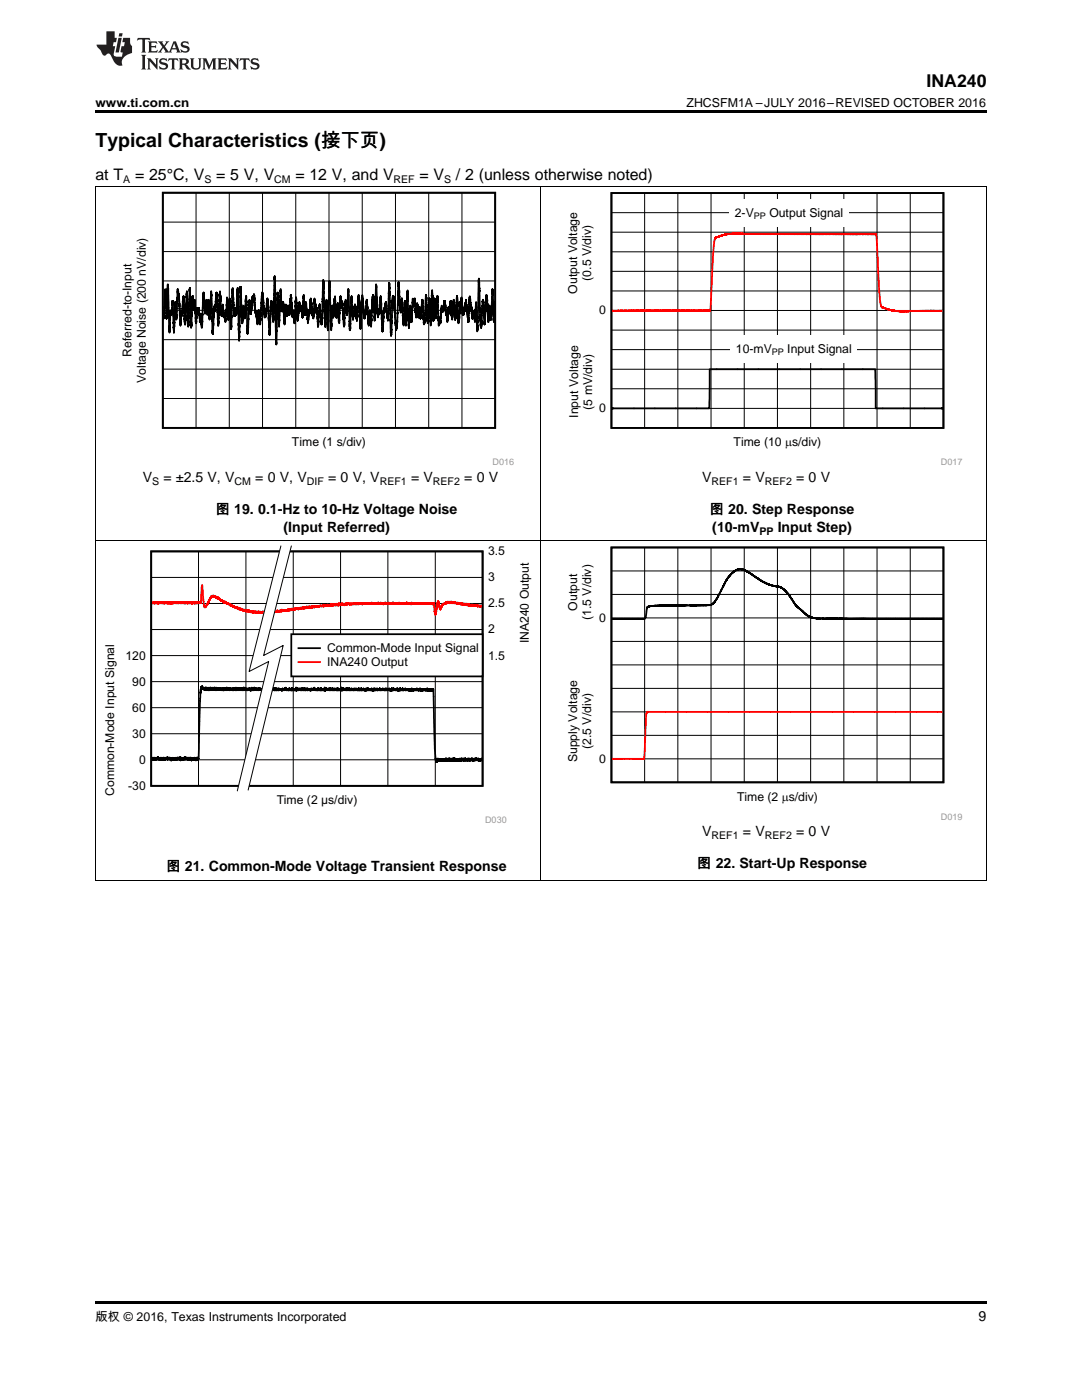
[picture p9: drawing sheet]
<svg xmlns="http://www.w3.org/2000/svg" width="216mm" height="279mm" viewBox="0 0 216 279" stroke-linecap="round" stroke-linejoin="round" font-family="sans-serif">
<path d="M19 259.7h177.8v.5h-177.8z" fill="#000"/>
<g fill="none" stroke="#000" stroke-width=".2">
<path d="M19.1 108v67.7M30.2 115.2h66.1M39.6 110v46.9M49.1 110v46.9M58.5 110v46.9M68 110v46.9M77.4 110v46.9M86.9 110v46.9M107.9 108v67.7M196.8 108v67.7M30.2 136h66.1M30.2 130.8h66.1"/>
<path d="M30.2 125.6h66.1M30.2 120.4h66.1M30.2 151.6h66.1M30.2 146.4h66.1M30.2 141.2h66.1M19 175.6h177.8"/>
</g>
<g fill="none" stroke="#000" stroke-width=".35">
<path d="M30.2 110h66.1v46.8h-66.1zM30.3 151.5v-.1v.1M30.3 151.4v.2M30.3 151.5l.1 .1v-.1M30.4 151.5v-.1v.1M30.4 151.5v-.3l.1 .4M30.5 151.5v.1zM30.5 151.6h.1M30.5 151.6v-.2v.2l.1-.2 .1 .2v-.4v.4l.1-.4 .1 .4v-.2v.1l.1-.1v.2l.1-.2v.2v-.4l.1 .4v-.2l.1 .1v-.3l.2 .4v-.5l.1 .5v-.4l.1 .3v-.1v.1l.1-.1 .1 .2 .1-.4 .1 .4v-.2l.1 .2v-.2v.2l.1-.4v.4v-.2l.1 .2v-.2v.2v-.2l.2 .2v-.4v.4l.1-.4 .1 .4v-.2v.1l.1-.1v.2l.1-.2v.2v-.4v.4l.2-.4v.3l.1-.3 .1 .4v-.5l.1 .5v-.4v.3l.1-.1v.1v-.1l.1 .1v-.3l.1 .4 .1-.4 .1 .4v-.2l.1 .2 .1-.2v.4v-.4v.2v-.2v.1l.1-.1v.2l.2-.2v.2v-.4v.4l.1-.2 .1 .2v-.2l.1 .2v-.2l.1 .2v-.2v.2l.2-.4v.4v-.2l.1 .2v-.4l.1 .4 .1-.4v.3v-.3l.1 .3 .1-.3 .1 .3v-.3l.1 .4v-.4v.4l.2-.5v.7l.2-.6v.3v-.3v.3l.1-.1v.2v-.2l.1 .2v-.2v.2v-.2l.1 .2v-.2v.2l.1-.2 .1 .2 .1-.4v.4l.1-.5v.4l.1-.4v.5l.1-.4v.3l.2-.3v.4v-.4l.1 .4 .2-.4v.3v-.1l.1 .1v-.3v.4v-.2v.2l.1-.2v.2v-.2l.1 .1v-.3v.3l.1-.3v.3v-.3l.1 .4v-.4l.1 .6 .1-.4v.2v-.2v.2l.1-.2v.2v-.2v.2l.1-.2 .1 .2 .2-.4v.4v-.4l.1 .4v-.4v.4v-.2l.1 .2 .1-.2v.4l.1-.6 .1 .4 .1-.4 .1 .4v-.4l.1 .3 .4-13 .1-1.4 .1 .2 .1-.4 .1 .6 .1-.3v.3v-.3v.3v-.2l.2 .2v-.2l.1 .3v-.3l.1 .3v-.4v.4l.1-.4 .1 .6 .1-.6 .1 .4v-.1l.1 .1 .1-.3v.5v-.5l.2 .3v-.4v.6l.1-.5v.5l.1-.5 .1 .3v-.4v.4l.1-.3v.3v-.3l.1 .3 .1-.3v.3v-.4l.1 .4 .1-.3v.3v-.3v.3l.1-.3v.3v-.1l.2 .1v-.4v.4l.1-.4 .2 .6v-.6l.1 .4v-.3v.3v-.3l.1 .3 .1-.3v.3v-.3l.1 .3 .1-.3v.3v-.3l.1 .3v-.3v.3l.2-.3v.3l.1-.3v.3v-.1v.1l.1-.1 .1 .3 .1-.5v.3v-.3l.2 .3v-.3v.5l.1-.5v.5l.1-.5v.3v-.3v.3l.2-.3v.5v-.5v.3v-.3l.1 .3v-.3v.3l.1-.3v.3l.1-.3v.3v-.4l.1 .6v-.5v.3v-.3l.1 .3v-.3l.1 .3v-.3v.3l.1-.3v.3l.1-.3 .1 .3v-.3v.5l.1-.5v.3v-.3l.1 .3v-.1l.1 .1v-.3l.1 .3v-.1v.1l.1-.1 .1 .1v-.3v.5l.2-.5v.5l.1-.5v.3l.1-.3v.3l.1-.3 .1 .5 .1-.6 .1 .6v-.5v.5v-.5v.3l.1-.3 .2 .5 .1-.5v.3v-.3v.3l.1-.3 .1 .3 .1-.3v.5l.1-.5 .1 .3 .1-.3 .1 .5 .1-.5 .1 .5 .1-.6 .1 .6 .1-.6v.4l.1-.3 .1 .3v-.3v.5v-.3l.1 .1 .1-.1v.1v-.3l.1 .5v-.3v.3v-.3l.1 .3v-.3l.1 .1v-.3l.1 .3v-.1v.1l.1-.1 .1 .3 .1-.5v.5v-.3v.3l.1-.3v.3v-.3v.4l.1-.4v.3l.1-.3v.1v-.4l.2 .6 .1-.5v.3l.1-.3 .1 .5v-.6l.1 .4 .1-.3 .1 .3v-.3v.3v-.1l.1 .1v-.1l.1 .1v-.1l.1 .3v-.5v.3v-.3v.3v-.1v.1l.2-.1v.3v-.5l.1 .5 .1-.5v.3l.1-.3 .1 .3v-.3v.3v-.1v.1v-.1l.1 .1v-.1v.1l.1-.1v.3l.1-.3 .1 .3v-.3v.1l.1-.1 .1 .3v-.3v.3v-.3v.3l.1-.5 .2 .5 .1-.5 .1 .5v-.3v.3v-.3l.1 .3v-.3l.1 .3 .1-.3v.3l.2-.5 .1 .5v-.5l.1 .3v-.3l.1 .3v-.3l.1 .3v-.3v.5l.1-.5 .1 .5v-.5v.5v-.5l.2 .5v-.3l.1 .3 .1-.5 .1 .5 .1-.5v.5l.2-.3v.3v-.5l.2 .5v-.5v.5v-.3l.1 .3 .1-.3v.3l.2-.5 .1 .5v-.5l.1 .5 .1-.3v.1v-.1v.1v-.1v.1v-.1l.1 .1v-.1v.1v-.1v.1v-.1v.1v-.1l.1 .1v-.1v.1v-.1v.1v-.1l.1 .1v-.1l.1 .1v-.1v.4v-.4l.2 .3v-.3v.3v-.5v.5l.1-.3v.3v-.3v.3l.1-.3v.1l.1-.1v.3l.1-.5v.3v-.3l.2 .3v-.4l.1 .6v-.3l.1 .3v-.3l.1 .3v-.3l.1 .3v-.3l.1 .3v-.3v.3l.1-.3 .1 .3v-.5l.1 .5 .1-.3 .1 .3 .1-.3v.3v-.5v.5l.1-.3 .1 .3v-.5v.5v-.5l.1 .5v-.3v.3v-.3l.1 .3v-.3v.3l.1-.3 .1 .3v-.3v.3l.2-.3v.3v-.3l.1 .3 .1-.6 .1 .7v-.6v.3l.1-.3v.3v-.3l.1 .3v-.3l.1 .5v-.3l.1 .3v-.3l.1 .1v-.1l.1 .1v-.3l.1 .5v-.3l.1 .3 .1-.3v.3v-.5l.1 .5 .1-.5v.5l.1-.5 .1 .5v-.3l.1 .3 .1-.5v.5l.1-.5 .1 .5v-.3v.3v-.3l.1 .3v-.3v.3l.1-.3 .1 .1v-.3l.1 .5 .1-.5 .1 .5v-.3v.1v-.1v.1v-.1v.1v-.1l.1 .1v-.1v.1v-.1v.1v-.1v.1v-.1l.1 .1v-.1v.1v-.1v.1v-.1v.1l.1-.1 .1 .1v-.1v.1v-.1v.4l.1-.4v.3l.1-.3v.3v-.5v.5l.1-.3v.3v-.3v.3l.1-.3v.1l.1-.1 .1 .3v-.5v.3l.1-.3 .1 .3v-.4l.1 .6v-.3l.1 .3v-.3l.1 .3v-.3l.1 .3 .1-.3v.3v-.3l.1 .3 .1-.3v.3v-.5l.1 .5 .1-.3 .1 .3 .1-.3v.3v-.5l.1 .5 .1-.5v.5l.1-.5v.5v-.3v.3v-.3l.1 .3v-.3v.3l.1-.3 .1 .3 .1-.3v.3l.1-.3v.3v-.3l.1 .3 .1-.6 .1 .7 .1-.6v.3v-.3v.3l.1-.3v.3v-.3l.1 .5v-.3l.1 .3v-.3l.1 .1v-.1l.1 .1v-.3l.1 .5 .1-.3 .1 .3v-.5l.1 .5v-.5v.5l.1-.3v.1l.1-.1 .1 .3 .1-.5 .1 .5v-.5v.5v-.3v.3v-.3l.1 .3v-.3v.3l.1-.3 .1 .3v-.3v.3l.1-.5 .2 .5v-.3l.1 .3 .1-.3v.3v-.5v.5l.2-.5v.5v-.5v.5l.1-.3v.3v-.3v.3l.1-.3v.3v-.3l.1 .3 .1-.3 .1 .3v-.3l.1 .3v-.3v.3l.1-.6 .1 .7 .1-.6v.3v-.3v.3l.1-.3 .1 .3v-.3v.5l.1-.3 .1 .3v-.3v.1v-.1l.2 .1v-.3l.1 .5v-.3l.1 .3 .1-.5v.5l.1-.5v.5v-.3v.1l.2-.1v.3l.1-.5 .1 .5v-.5l.1 .5v-.3v.3v-.3v.3v-.3l.1 .3v-.3l.1 .3 .1-.3v.3l.1-.5 .1 .5v-.3l.1 .3 .1-.3 .1 .3v-.3v.3l.1-.5v.5v-.3l.1 .3v-.3l.1 .3v-.3v.3l.1-.5v.3l.2-.1v.3v-.3l.1 .3v-.3l.1 .3 .1-.3v.3v-.3v.3v-.5l.1 .5v-.3v.3v-.3l.1 .3 .1-.3v.3v-.5v.5v-.3v.3v-.3l.1 .3v-.3l.2 .3v-.5v.5l.1-.3v.3v-.3l.1 .3v-.3l.1 .3v-.3v.3l.1-.5 .1 .5 .1-.3 .1 .4v-.4l.1 .3v-.3v.3l.1-.3v.4l.1-.6 .1 .5 .1-.5v.5l.1-.5v.5v-.5l.1 .5v-.3v.3v-.3l.1 .1 .1-.1v.3l.1-.3v.3v-.3l.1 .3 .1-.3v.3l.1-.3v.3l.1-.5v.5l.1-.3v.4l.1-.4v.3l.1-.3v.4l.1-.6 .1 .5 .1-.5v.5l.1-.3v.3v-.3v.3l.1-.3v.3v-.3v.1l.1-.1 .1 .3v-.3v.3v-.5l.1 .5v-.3v.3v-.3l.1 .3v-.3v.3v-.3l.1 .3 .1-.3v.1v-.1l.1 .1v-.1v.3l.1-.5v.5v-.3v.3l.1-.3v.3v-.3l.1 .3v-.3l.1 .3v-.3v.3l.1-.3v.3l.1-.3v.3l.1-.5 .1 .5 .1-.3v.3l.1-.3 .1 .3 .1-.3v.3v-.5v.5v-.3v.3v-.3l.1 .3v-.3l.2 .3v-.5l.1 .5v-.3v.3v-.3l.1 .3v-.3l.1 .3v-.3l.1 .3v-.5l.1 .5 .1-.3 .1 .4v-.4l.1 .3v-.3v.3l.1-.3v.4l.1-.6v.5l.2-.5v.5l.1-.5v.5l.1-.5v.5v-.3v.3v-.3l.1 .1 .1-.1v.3l.1-.3v.3l.1-.3v.3l.1-.3v.3l.1-.3v.3v-.5l.1 .5 .1-.3v.4l.1-.4v.3l.1-.3v.4l.1-.6 .1 .5 .1-.5v.5l.1-.3v.3v-.3v.3l.1-.3v.3v-.3v.1l.2-.1v.3v-.5l.1 .5v-.3v.3v-.3l.1 .3v-.3v.3v-.3l.1 .3 .1-.3v.1l.1-.1v.3l.1-.5v.5v-.3l.1 .3v-.3v.3v-.3l.1 .3v-.3l.1 .3v-.3l.1 .3v-.3v.3v-.3v.1l.2-.1v.3l.1-.3v.4v-.3l.1 .2 .1-.2 .1 .3v-.4l.1 .4 .2-.6v.6v-.4v.3v-.3v.3l.1-.3 .1 .3v-.3l.1 .4v-.4v.3l.1-.3v.3v-.3l.1 .3 .1-.3v.3v-.3l.1 .3 .1-.3v.3l.1-.3v.3l.1-.5v.5v-.3v.3v-.3v.3l.1-.3v.3l.1-.3 .1 .3v-.3v.3l.1-.3v.4v-.4v.3v-.3l.1 .3 .1-.3v.3v-.5l.2 .6 .1-.4 .1 .4v-.4l.1 .4v-.4v.4v-.4l.1 .3v-.3l.1 .3v-.3v.3l.1-.3 .1 .3v-.3v.3l.1-.3 .1 .3v-.3l.1 .3v-.3v.4v-.4v.3l.1-.3v.3l.1-.3v.3v-.5l.2 .6 .2-.4v.4v-.4l.1 .4 .1-.4v.4v-.4v.4l.2-.4v.3l.1-.3v.4l.1-.4v.3l.1-.3 .1 .3 .1-.3 .3 11.9 .2 2.6 .1-.2v.2v-.2l.1 .2 .2-.4v.3v-.5v.5l.1-.4v.3v-.3v.3v-.3l.1 .3v-.3l.2 .3v-.3l.1 .4v-.4l.1 .4 .1-.4v.3v-.3v.3l.1-.3v.3l.1-.2 .1 .2v-.3v.3v-.3l.2 .4v-.4l.1 .4v-.3l.1 .3v-.4l.1 .3v-.3l.1 .3v-.4l.1 .4 .1-.3 .1 .4v-.4l.1 .3v-.4l.1 .4 .1-.4 .1 .4v-.4l.1 .4v-.3l.2 .3v-.4v.4l.1-.3v.3l.1-.3v.3l.1-.4v.4l.1-.4v.4l.1-.4v.4v-.4l.2 .4v-.4l.1 .4v-.4v.5l.1-.4v.3l.1-.3 .1 .3v-.3v.3l.1-.3v.3v-.3l.1 .3v-.3l.1 .4 .1-.4v.3l.1-.3v.3l.1-.2v.2l.1-.4v.5l.2-.5 .1 .4v-.4v.4l.1-.4 .1 .4 .1-.3 .1 .3v-.4l.1 .4v-.4l.1 .4v-.4l.1 .4v-.4l.1 .4 .1-.3v.3v-.3l.1 .3v-.3l.1 .3v-.3l.1 .3v-.3v.3v-.4l.1 .4 .1-.4v.4v-.3l.2 .3v-.4l.1 .4v-.3v.3v-.3l.1 .3 .1-.3v.3l.1-.4 .1 .4v-.3l.1 .3v-.4v.4l.1-.3v.3v-.3v.3l.1-.3 .1 .3v-.3v.3l.2-.4v.4v-.4l.1 .4 .1-.4v.2l.1-.2v.2v-.1v.1v-.1l.2 .1v-.1v.3v-.4l.2 .4v-.3v.3l.1-.3v.3v-.3v.3l.1-.3v.3l.1-.3 .1 .4v-.4v.3v-.3v.3l.1-.2M96 151.6v.2v-.2M96 151.5v.1M96 151.5h.1"/>
<path d="M96 151.5v.1v-.1M96 151.5v.1l.1-.2 .1 .2v-.1M96.1 151.5v.1z"/>
</g>
<path d="M30.3 120.2v.2l.1-.1M30.4 120.2v.2M30.4 120.2h.1M30.4 120.3v.1M30.4 120.4l.1-.2v.2l.1-.2v.2v-.2v.2l.1-.2 .1 .2v-.2l.1 .3 .1-.4v.3l.1-.3 .1 .3v-.2l.1 .2v-.3l.1 .3v-.3v.3v-.3l.2 .4v-.3l.1 .3v-.4l.1 .3v-.2l.1 .2v-.2v.2v-.2v.2l.1-.2 .1 .2v-.2l.1 .2v-.2l.1 .2 .1-.2v.2v-.2v.2l.1-.2 .1 .2v-.2v.2v-.2l.1 .2v-.2l.1 .3 .1-.4v.3l.1-.3v.3l.1-.2 .1 .2v-.3l.1 .3v-.3v.3v-.3l.2 .4v-.3v.3l.1-.3v.2v-.3l.1 .3 .1-.3 .1 .4v-.3v.2l.1-.2v.2v-.2l.1 .2 .1-.2v.3l.1-.3v.3l.2-.4v.4v-.4v.2l.1-.2 .1 .3 .1-.3 .1 .3 .1-.2v.2v-.2v.2v-.2l.2 .2v-.3v.3v-.2l.2 .2 .1-.3v.3v-.2l.1 .2v-.3v.3l.1-.3v.3l.1-.3v.2l.1-.2 .1 .2v-.2v.3v-.3l.1 .3v-.3v.3v-.2l.1 .2 .2-.3v.3v-.2l.2 .2v-.3v.3l.1-.2v.2v-.2l.2 .2v-.2v.3l.1-.3v.2l.1-.2 .1 .2 .1-.2v.2v-.3l.1 .4 .1-.4v.3v-.2l.2 .2v-.3l.1 .3v-.3l.1 .3v-.3v.3v-.2l.1 .2 .2-.2v.2v-.2l.1 .3v-.4l.1 .4 .1-.4 .1 .3 .1-.2 .1 .2v-.2l.1 .3v-.4l.1 .3 .1-.3v.3l.1-.3v.3v-.2l.1 .2v-.3v.3v-.2l.1 .2h.1l.1-.3v.2v-.2l.1 .2 .1-.2 .1 .3 .1-.3 .1 .2v-.2l.2-3.4 .4 3.9 .1 .6 .1-.3 .1 .3v-.3l.1 .2 .3-.6v.2l.3-1 .2-.2v.1l.1-.4v.2l.1-.3v.1l.1-.3 .1 .2v-.2v.2v-.2v.2l.1-.2h.1v.2v-.3l.2 .3v-.2l.1 .2v-.2v.2l.1-.1v.1h.2l.1 .1v-.1v.3v-.3l.3 .4 .1-.3 .3 .5v-.2l.3 .5v-.3v.3v-.2l.1 .2 .1-.2 .2 .3v-.1v.2l.1-.1v.2l.1-.2 .1 .2v-.2l.1 .3 .1-.3 .1 .4 .1-.2 .1 .2v-.2l.2 .3v-.2v.2l.1-.1 .3 .4v-.3v.3l.1-.2 .1 .3v-.2l.2 .1v.2l.1-.2 .1 .2h.1v-.1v.1v-.1l.1 .2v-.1l.3 .2v-.2v.3l.1-.2v.2v-.2v.2v-.2l.1 .2v-.2l.2 .2v-.2l.1 .4 .1-.2v.2l.1-.2v.2v-.1v.1l.1-.2 .1 .2 .1-.1v.2l.1-.2v.2l.1-.1v.1v-.1l.1 .1v-.1v.3l.1-.3 .1 .3v-.2v.2l.1-.2 .1 .2v-.2v.2v-.3l.1 .4v-.3l.1 .3v-.3l.2 .4v-.3v.2v-.2l.1 .2v-.2l.1 .3 .1-.2v.2v-.4v.3l.2-.2v.3l.1-.3v.3l.1-.2v.2l.1-.1v.2l.1-.2 .2 .2 .1-.2v.2v-.2l.1 .3v-.2v.1v-.1l.1 .1v-.1v.1v-.1l.1 .1v-.1h.1v.1l.2-.1v.2v-.2l.1 .2v-.2l.2 .2 .1-.2v.2v-.2v.1l.1-.1v.1v-.1l.1 .1v-.1l.2 .1v-.1v.2l.1-.2 .1 .2 .1-.2v.2v-.2v.2v-.2l.1 .2v-.2l.2 .1v-.1l.1 .2v-.2l.2 .2v-.2l.1 .2 .1-.2 .1 .2 .1-.2 .1 .2v-.2l.1 .2 .1-.2v.2l.1-.3v.2v-.2v.2l.1-.1v.1v-.1v.1l.1-.1 .1 .1v-.1v.1v-.2l.1 .3v-.2l.1 .1v-.2v.2l.1-.2v.2l.1-.2v.2v-.2l.1 .2v-.2v.1l.1-.1 .1 .2v-.1l.1 .1 .1-.3 .1 .2v-.1v.1v-.1l.1 .1v-.1l.1 .1 .1-.1 .1 .1 .1-.3v.3l.1-.3v.3v-.2l.1 .2v-.2v.2l.1-.2v.2l.1-.2v.2v-.2l.1 .2 .1-.3v.3v-.3l.1 .3v-.4l.2 .4v-.5l.1 .4 .1-.3v.3l.1-.3 .1 .3 .1-.3v.2l.1-.2 .2 .2v-.2l.1 .3 .1-.3v.2v-.2v.2l.1-.2v.2l.1-.2 .1 .3v-.4v.2v-.2l.1 .2 .1-.2v.2v-.2l.1 .2v-.2l.2 .2v-.2l.1 .1v-.2l.1 .3 .1-.3v.2v-.2v.2l.2-.2v.2v-.2l.1 .2 .1-.2v.2l.1-.2v.2l.1-.3v.2l.1-.2 .1 .2 .1-.2v.2v-.2v.2l.1-.2v.2v-.2v.2l.1-.2v.2l.1-.2v.2v-.2v.2l.1-.2v.2v-.2l.1 .2 .1-.3 .1 .2v-.3l.1 .4v-.3l.1 .2 .2-.3v.2l.1-.2v.3l.1-.3 .1 .3v-.3v.3l.1-.4 .1 .4v-.4l.1 .2v-.2l.1 .2 .1-.2v.3l.1-.3v.2l.1-.2 .1 .2 .1-.2v.1v-.1l.1 .1 .1-.1 .1 .1v-.1v.2l.1-.2v.2v-.2l.1 .1v-.1v.1v-.1l.1 .1v-.1v.2l.1-.3 .1 .3v-.3v.2l.1-.1 .1 .1v-.3v.2l.2-.1v.2l.2-.3v.2v-.2v.2v-.1l.1 .1 .1-.2 .1 .2v-.2v.2l.1-.2 .1 .2v-.2l.1 .2v-.2v.2l.1-.2v.2l.1-.2v.2l.2-.3v.3l.1-.3 .1 .3 .2-.3 .1 .2 .1-.1v.2l.1-.3v.3v-.5l.1 .4 .1-.3 .1 .3v-.3v.2l.1-.1v.2l.1-.2h.1v.2l.2-.4v.3v-.3l.1 .3v-.2v.2v-.2l.1 .2v-.2l.1 .2 .1-.2 .1 .2v-.3l.1 .3v-.3v.3l.1-.3 .1 .3 .1-.3v.3v-.2l.1 .1v-.2v.2v-.2v.2l.1-.2 .1 .2v-.2l.1 .2 .1-.2 .1 .2v-.2l.1 .2v-.2l.1 .2v-.2v.2v-.2l.1 .1v-.2l.1 .3v-.2l.1 .2v-.2l.2 .2v-.2v.2v-.4v.4l.1-.2v.1l.2-.1v.1v-.2v.2v-.1h.2v.1v-.2l.1 .1v-.2l.1 .3 .2-.2v.2l.1-.2 .1 .2v-.2v.3v-.2h.1v-.1v.2l.1-.2 .1 .1v-.2l.1 .2 .1-.2v.2v-.3l.1 .3v-.2l.1 .2 .1-.2 .2 .2 .1-.2 .1 .2v-.1l.1 .1v-.1l.1 .1v-.1v.1v-.1h.2v.1l.1-.1 .1 .1v-.2v.2l.1-.2 .1 .2 .1-.3v.3l.1-.2 .1 .2v-.2l.1 .2v-.2v.2v-.2l.1 .2 .1-.2 .1 .2 .1-.2 .1 .2 .1-.3v.3l.2-.3v.3l.1-.3v.3l.1-.3v.3l.1-.3 .1 .3 .1-.3 .1 .3v-.2l.1 .2 .1-.2v.2l.1-.3 .1 .3 .1-.3 .1 .2 .1-.2v.2h.2v-.2v.3l.1-.3 .1 .3 .2-.3 .1 .3 .1-.3 .1 .3 .1-.4 .1 .4 .2-.3v.2v-.2v.2l.1-.2 .1 .2 .1-.2v.2v-.2l.1 .3v-.3v.2v-.2v.2l.1-.2 .1 .2v-.2l.3 .3v-.4l.1 .3v-.3l.1 .4 .2-.3 .1 .3 .1-.4 .1 .4v-.3l.1 .3v-.3l.1 .3v-.3v.2l.1-.2 .1 .2v-.2v.3v-.2l.1 .2v-.2l.1 .2v-.3l.1 .2v-.3v.3l.1-.3 .1 .4v-.3l.1 .3 .2-.3v.3v-.2v.2v-.2l.1 .2v-.2l.1 .1 .1-.3v.4l.1-.2v.2v-.2l.2 .1v-.2v.3l.1-.3 .1 .2 .1-.2 .1 .2 .1-.2v.2v-.4v.3l.1-.1v.2v-.2v.2l.1-.2v.2v-.2l.1 .3v-.3l.1 .3v-.3l.1 .3 .1-.2v.2v-.2v.2l.1-.2 .1 .2 .1-.3v.3l.1-.3v.2v-.2v.2l.2-.2v.2v-.3v.4l.1-.3v.2l.2-.1v.2l.1-.3 .1 .3v-.2v.2v-.2h.2v.2l.1-.2h.1v.2v-.2l.1 .2 .1-.3v.2l.1-.2v.3l.2-.3v.3l.1-.3v.3l.1-.5v.5l.1-.3 .1 .3 .1-.3 .2 .3v-.2l.1 .2 .2-.2v.2l.1-.4 .1 .4v-.3l.1 .3 .1-.3v.3v-.3l.1 .3v-.2h.2v.2v-.2h.2v.2v-.2v.2v-.2v.2l.2-.2v.2v-.3v.3l.1-.2 .1 .2v-.3l.1 .3 .1-.3v.2v-.2l.1 .2v-.2l.1 .3v-.2v.2l.1-.2 .1 .2v-.2l.1 .2v-.3l.1 .3 .1-.3v.3l.1-.3 .1 .3 .1-.3 .1 .3 .1-.3 .1 .3 .1-.3v.2l.2-.2v.3l.1-.2v.2v-.2l.1 .2 .1-.2v.2v-.3l.1 .3 .1-.3 .1 .3 .1-.3v.3l.2-.3v.3v-.2l.2 .2 .1-.3v.3l.1-.2 .1 .2 .1-.3 .3 2.4 .5-2.7 .5 1.6 .4-1 .1 .1v-.2v.2l.1-.2v.1l.1-.2 .2 .2v-.3l.1 .2 .1-.4 .1 .4 .1-.4v.3l.1-.3v.2l.1-.2v.2l.1-.2v.2v-.2l.1 .2v-.2l.1 .3v-.3l.1 .2 .1-.2 .1 .3 .1-.3 .1 .3 .1-.3 .1 .3v-.3l.1 .2v-.2l.1 .2v-.2l.1 .3v-.2v.2l.1-.2v.2l.1-.3v.3l.1-.2 .2 .3v-.2v.3l.1-.4 .2 .4v-.2l.1 .2v-.2l.2 .2 .1-.2v.2v-.2l.1 .2v-.2v.2v-.2v.2l.1-.2v.2l.1-.1v.1l.1-.2 .2 .3v-.2l.1 .2v-.2l.1 .2v-.2v.2l.1-.2v.2l.2-.2v.1v-.1l.2 .3v-.3l.1 .3v-.2l.1 .2v-.2l.1 .2v-.2l.1 .3 .1-.3 .2 .3v-.2l.1 .2v-.2v.2l.1-.2 .1 .2v-.3v.3v-.2l.1 .2 .1-.3v.3v-.2l.1 .2 .1-.2v.2h.1v-.2v.2h.2v-.2l.2 .3v-.2h.2v.3v-.3l.2 .3 .1-.3 .1 .3 .2-.3v.3v-.2l.1 .1M30.5 120.2v.2zM96 120.9h.1M96 120.9v.1M96.1 121h.1M96.2 120.9l-.1 .2v-.2l-.1 .1" fill="none" stroke="#f00" stroke-width=".35"/>
<g fill="#fff">
<path d="M58.1 126.6h22.4v8.4h-22.4z"/>
<path d="M58.1 126.6h38.2v8.4h-38.2z"/>
</g>
<path d="M58.1 126.6h38.2v8.4h-38.2zM59.6 129.4h4.2" fill="none" stroke="#000" stroke-width=".35"/>
<path d="M59.6 132.1h4.2" fill="none" stroke="#f00" stroke-width=".35"/>
<path d="M56 109h2.1l-5.5 21.8 3.9-2-7 28.9-2.1 .1 6.2-25.8-3.9 2z" fill-rule="evenodd" fill="#fff"/>
<g fill="none" stroke="#000" stroke-width=".2">
<path d="M19.1 37.2v70.8M39.1 38.5v46.9M45.8 38.5v46.9M52.4 38.5v46.9M59 38.5v46.9M65.6 38.5v46.9M72.3 38.5v46.9M78.9 38.5v46.9M85.5 38.5v46.9M92.2 38.5v46.9M107.9 37.2v70.8M128.6 38.5v46.9"/>
<path d="M135.3 38.5v46.9M141.9 38.5v46.9M148.5 38.5v46.9M155.1 38.5v46.9M161.8 38.5v46.9M168.4 38.5v46.9M175 38.5v46.9M181.6 38.5v46.9M196.8 37.2v70.8M32.5 56.1h66.3M32.5 50.2h66.3M32.5 44.3h66.3"/>
<path d="M122 58.1h66.3M122 54.2h66.3M122 50.3h66.3M122 46.3h66.3M122 42.4h66.3M32.5 79.5h66.3M32.5 73.7h66.3M32.5 67.8h66.3M32.5 61.9h66.3M122 73.7h66.3M122 77.6h66.3M122 69.8h66.3"/>
<path d="M122 65.9h66.3M122 62h66.3M122 81.5h66.3M19 107.9h177.8M56 109l-6.3 25 3.9-2-6.2 25.8M58.1 109l-5.5 21.8 3.9-2-7 28.9M122 118.6h66.3M122 113.9h66.3M128.6 109.3v46.9M135.3 109.3v46.9M141.9 109.3v46.9M148.5 109.3v46.9"/>
<path d="M155.1 109.3v46.9M161.8 109.3v46.9M168.4 109.3v46.9M175 109.3v46.9M181.6 109.3v46.9M122 137.4h66.3M122 132.7h66.3M122 128h66.3M122 123.3h66.3M122 151.4h66.3M122 146.8h66.3M122 142.1h66.3"/>
</g>
<g fill="none" stroke="#000" stroke-width=".35">
<path d="M32.5 38.5h66.3v46.9h-66.3zM122 38.5h66.3v46.9h-66.3zM32.6 63.3v-.2v.5l.1-.3M32.6 63.3h.1M32.7 63.3v-.2v.2M32.7 62.9v.4M32.7 62.9h.1M32.8 62.4l-.1 .5M32.8 62.4h.1M32.8 61.2v1.2M32.8 61.5h.1M32.8 61.5l.2-3.8 .3 5.9 .2-6.8 .3 9.6 .2-4.5 .1 1v-.5l.1 .5 .2-2.8 .3 6.3 .2-6.1 .3 3.5v-.7v.2l.2-5.6 .3 1.6v-.6v.2l.3 6.1 .2-3.1 .1 1.2 .1-.9v.4l.2-3.5 .4 5.6 .3-6.5 .3 7 .3-7.7 .2 8 .3-6.4 .3 2.8 .2-2.1 .2 4.7 .2-3v.7v-.7v.7l.1-.7v.7v-.7v.7v-.7l.1 .7v-.7l.1 .7 .1-.7 .2 2.8 .2-1.7v.7v-.7v.7v-.4l.2 2.6 .3-7.1 .3 4.2 .3-2.8 .2 3.1 .2-3.1 .2 4 .3-5.6 .4 8.4 .2-5.4 .1 .7 .1-.9v1.2l.3-3.8 .4 6.6 .3-6.8 .2 4.4v-.7l.2 1.2 .1-2.3 .2 2.5 .2-.9 .2 1.9 .3-5 .2 4.5 .3-4.2 .3 6.1 .3-8v.5v-.7l.3 4.9v-.2l.1 .9v-.9l.1 .9 .1-1.6 .1 1.4 .3-5.4 .3 10.5 .3-10.8 .3 7.3 .3-3.5 .2 2.6 .3-4.5 .3 7.5 .4-6.8 .2 2.8v-.4l.1 .4 .2-3.3 .1 .5v-.7v1v-1l.1 1 .2-1.4 .2 3.5v-.5v.7v-.2l.1 .2v-.5l.1 1v-.7l.2 2.1v-.3v.5v-.5l.1 .7 .1-2.5v.2l.1-.5v.7l.1-.7 .1 2.8 .1-1.1v1.1l.4-6.3v.7l.1-.7 .4 4.9 .1-.9 .1 .9v-1.1l.1 .9v-1.2v1l.2-3.3v.9l.1-.9v.7v-.5v.5l.1-.2 .3 6.7 .3-6.7 .2 .9v-.7l.2 4 .1-1.2v.2l.2-8.2 .3 13.6 .3-10.3 .3 6.8 .3-7.5 .2 4.2v-.4l.1 .7 .2-1.9 .3 4.4 .2-3.9 .2 2.3 .3-2.1v1.2v-1.2l.1 1.2 .1-.5v1.2v-1l.1 1 .2-4 .3 4.2v-.2l.1 .4 .1-1.4 .2 2.6 .4-5.2 .3 4.7 .3-3.7 .2 1.4 .1-.7 .1 1.2v-1.2l.1 1.2v-.7l.2 1.8 .2-4.4 .2 4 .2-2.6 .4 4.2 .2-2.6v.5l.1-.5 .1 .7 .2-3 .2 2.8v-.2l.1 .4v-.4v.7v-.7v.7l.1-.5 .1 1.2 .2-4 .5 3 .1-1.1 .2 3.7 .3-4.4 .4 3.9 .3-8.9 .3 8.7v-.5l.1 1.2 .2-5.4 .3 6.1 .4-9.8 .3 9.8 .2-4.9 .2 2.3 .4-4.2 .2 4.2 .3-2.8 .3 4 .2-5.4 .3 2.4 .1-1.4 .4 5.1 .2-4.9v.5l.1-1 .2 3.1 .3-5.2 .3 8.2 .4-6.8 .2 4.7 .4-3 .4 3v-.7v.9l.4-5.1v.9v-.7l.3 6.6 .4-6.8 .3 4.4 .1-.4 .1 .7 .4-3.8 .3 4.9 .1-.4v.7l.2-3.1 .3 3.3 .2-4.9v.2l.2-1.6 .2 5.1 .4-7.2 .3 6.5 .2-1.6v.9l.1-.9v.7v-.9v1.1l.3-3.5v1.2v-.7l.3 6.5 .3-4.2v.5l.1-.9v.9l.3-2.1 .3 3.3v-.7l.1 .7v-.5v.9l.3-7.5 .3 10.6 .4-8v.7v-.7v.7l.1-.7 .6 6.8 .1-1.2v.5l.4-8.9 .2 5.2v-.3l.2 1.2 .2-2.8 .3 5.4 .3-4.9 .2 4.9 .3-7.1 .3 7.6 .3-4.5 .2 3.3 .3-4.7 .1 1.6v-.9l.1 .7v-1.2l.1 .5v-.7v.7l.1-.7 .2 3.7 .3-2.8 .2 2.8 .2-2.1 .2 2.4 .4-3.8 .3 4.9 .2-2.3v.5l.2-4 .4 5.6 .3-4.9 .2 5.4 .3-7.1 .3 6.1 .2-4.4 .3 4 .2-4.5 .3 5.9 .2-1v.7v-.7l.1 .5v-.7l.1 .7 .2-3.5 .1 1.2v-1l.1 1v-1v1v-.5l.1 .5v-.7v.7l.1-.7v.4v-.7v.7l.1-1.8 .1 .9v-.9v.4v-.4v.4l.1-.4 .2 2.5v-.4v.7v-.7l.1 .7v-.7l.2 2.1 .2-3.1v1l.1-1 .1 1.4 .1-.7v.5l.1-2.3 .3 3.7 .3-4 .3 4 .4-4.7 .3 5.4 .3-4.2v.7l.2-1.4v.9l.1-.9v.9v-1.2l.2 3.6v-.7v.7l.1-.7 .1 .7v-.7v.4l.1-1.1v.7v-.7l.1 .7v-.7v.4l.1-.2v.5l.2-2.4 .5 4.5 .2-5.2 .5 4.5 .2-1.4v.7l.1-.7 .3 2.1 .2-4 .2 5.8 .4-10.5 .2 8.2v-.5l.2 2.2 .4-5.7 .3 4.9 .3-5.8 .2 1.2v-.3l.3 4.5 .2-3.3 .2 2.8v-.9l.1 .9 .2-6.1 .3 6.1v-.2"/>
<path d="M98.5 63.6v.4v-.4M98.5 63.6v.2M98.5 63.6v.4M98.6 63.3h.1M98.6 62.4v1.9l-.1-.7M98.6 62.4v.2M98.6 62.6h.1M98.7 61.7l-.1 .7M98.7 61.7h.1M98.7 61.7v.2v-.2M98.7 61.3v.4M122.1 81.5h19.4l.1-7.8h33l.1 7.8h13.5"/>
<path d="M122 109.3h66.3v46.8h-66.3zM122.1 123.5h.1M122.2 123.5h.1M122.3 123.5h.1M122.3 123.5h6.2l.3-.3 .3-2 .7-.3 12.1-.2 .7-.6 .6-.9 2.2-4.1 1.2-1.2 .9-.3h.7l.8 .4 2.8 1.8 1.3 .7 1.3 .4 1 .1 .6 .3 1.1 1 1.9 2.7 1.9 1.7 1.1 .6 1.9 .2h5.7h18.3M122.3 123.5h-.2M187.9 123.5h.1M188 123.5h.1M188.1 123.5h.1"/>
</g>
<path d="M122.1 62h.1M122.1 62h.2M122.2 62h.1M122.3 62h.1M122.3 62h19.4l.6-11.4 .3-2.7 .2-.5 1-.4 1.2-.3 1.5-.1 3.5 .1h24.8l.2 1.8 .5 10.5 .2 1.7 .3 .6 1.6 .6 1.5 .2 8.8-.1M187.9 62h.3M187.9 62h.1M188 62h.1M188.2 142.1l-59.1-.1-.2 1.1-.4 8.3h-6.4" fill="none" stroke="#f00" stroke-width=".35"/>
<g fill="#fff">
<path d="M145.5 39.8h23.9v5.5h-23.9z"/>
<path d="M145.8 66.8h25.3v5.6h-25.3z"/>
</g>
<path d="M19 37.2h177.8" fill="none" stroke="#000" stroke-width=".2"/>
<path d="M19 22h177.8v.5h-177.8z" fill="#000"/>
<g fill="#231f20">
<path d="M27.5 7.6l-.1 .5 .4-.2h.6v.1v2.1l-.2 .4h1l-.3-.4v-2.1l.1-.1h.5l.5 .2-.2-.5zM29.5 8.3l.2 .3v1.5l-.2 .4h1.8l.2-.6a1.04 1.04 0 0 1-1.3 .2v-.7h.6l.3 .2v-.6l-.3 .2h-.6v-.6l.8-.1 .4 .3-.2-.5zM31.5 8.3l.9 1.1-.9 1.1h.8l-.2-.2 .5-.7 .4 .7-.2 .2h1.5l-.1-.2 .1-.4h.9l.1 .4-.2 .2h1l-.3-.3-.7-1.9h-.5l-.9 2-.8-1 .9-1h-.8l.1 .3-.3 .5-.4-.6 .2-.2zM34.7 8.6l.4 1h-.7zM36.3 8.4a.63 .63 0 0 0-.2 .7 .63 .63 0 0 0 .6 .4l.6 .2 .1 .2a.75 .75 0 0 1-.7 .4 .75 .75 0 0 1-.6-.5l.1 .7 .1-.1a1.11 1.11 0 0 0 1.5-.6 1.13 1.13 0 0 0-1.2-.8l-.1-.4a1.04 1.04 0 0 1 1.2 .2l-.2-.5-.1 .1-.5-.2zM28.2 10.9l.2 .4v2.2l-.2 .4h1l-.3-.4v-2.2l.3-.4zM29.3 11.6l.3 .4v1.5l-.3 .4h.8l-.2-.4v-1.3l1.5 1.7v-1.9l.2-.4h-.7l.2 .4v.9l-1.1-1.3zM32 11.8a.62 .62 0 0 0-.2 .7 .62 .62 0 0 0 .6 .4l.6 .1 .1 .3a.76 .76 0 0 1-.7 .3 .76 .76 0 0 1-.6-.4l.1 .7 .1-.1a1.11 1.11 0 0 0 1.5-.6 1.13 1.13 0 0 0-1.2-.8l-.1-.4a1.04 1.04 0 0 1 1.2 .2l-.2-.6-.1 .1-.5-.1zM33.7 11.6l-.2 .6a.61 .61 0 0 1 .8-.3v1.6l-.2 .4h.9l-.2-.4v-1.6a.63 .63 0 0 1 .8 .3l-.2-.6zM35.6 11.6l.3 .4v1.5l-.3 .4h1l-.2-.2v-.8l.5 .2a.76 .76 0 0 0 1.2 .7l-1-1a.58 .58 0 0 0 .6-.5 .58 .58 0 0 0-.5-.6zM36.4 11.9h.1a.45 .45 0 0 1 .5 .1 .45 .45 0 0 1 .1 .5l-.7 .2zM37.9 11.6l.2 .2a2.17 2.17 0 0 0 .3 1.9 .99 .99 0 0 0 1.6-.6v-1.1l.2-.4h-.7l.2 .2a1.92 1.92 0 0 1-.2 1.8 .6 .6 0 0 1-.9-.5v-1.1l.2-.4zM40.4 11.6l.2 .4v1.5l-.2 .4h.7l-.2-.4v-1.4l.8 1.8 .8-1.8v1.4l-.2 .4h.9l-.2-.4v-1.5l.2-.4h-.8l-.6 1.5-.6-1.5zM43.4 11.6l.2 .4v1.5l-.2 .4h1.8l.2-.6a1.04 1.04 0 0 1-1.3 .1v-.6h.5l.4 .2v-.6l-.4 .2h-.5v-.7h.8l.3 .3-.1-.6zM45.5 11.6l.2 .4v1.5l-.2 .4h.7l-.2-.4v-1.3l1.5 1.7v-1.9l.2-.4h-.7l.2 .4v.9l-1.1-1.3zM47.9 11.6l-.1 .6a.61 .61 0 0 1 .8-.3v1.6l-.3 .4h1l-.3-.4 .1-1.6a.63 .63 0 0 1 .7 .3l-.1-.6zM50.2 11.8a.62 .62 0 0 0-.2 .7 .62 .62 0 0 0 .6 .4l.6 .1 .2 .3a.76 .76 0 0 1-.8 .3 .76 .76 0 0 1-.6-.4l.1 .7 .2-.1a1.11 1.11 0 0 0 1.5-.6 1.13 1.13 0 0 0-1.3-.8l-.1-.4a1.04 1.04 0 0 1 1.2 .2l-.1-.6-.2 .1-.5-.1z"/>
<path d="M21.2 6.3v2.6h-1.9l.1 .4 .7 .9a.91 .91 0 0 0 1 .8 .56 .56 0 0 1 .5-.3 .56 .56 0 0 1 .5 .3l.4 .8a1.53 1.53 0 0 0 1.9 1.2 1.54 1.54 0 0 1 1-2.1l.9-.3v-1.4a1.52 1.52 0 0 1-.3-1.6h-1.4l-.2 .8h.5l-.2 .8h-.4l-.2 1v.2l.4 .1-.2 .8a1.93 1.93 0 0 1-1.6-.3l.3-1.8h-.5l.2-.8h.4l.2-.8h-.4v-1.3zM23.6 7.6l-.6 2.9h.7l.6-2.9zM23.8 6.6l-.1 .7h.6l.2-.7z"/>
</g>
<text font-size="3.9" x="19" y="29.3">Typical Characteristics (接下页)</text>
<text font-size="3.5" x="184.9" y="17.3">INA240</text>
<g font-size="3.2">
<text x="19" y="36">at T</text>
<text x="27" y="36">= 25°C, V</text>
<text x="43.1" y="36">= 5 V, V</text>
<text x="58.9" y="36">= 12 V, and V</text>
<text x="83.7" y="36">= V</text>
<text x="91" y="36">/ 2 (unless otherwise noted)</text>
</g>
<g font-size="2.8">
<text x="28.5" y="96.2">V</text>
<text x="32.6" y="96.2">= ±2.5 V, V</text>
<text x="50.9" y="96.2">= 0 V, V</text>
<text x="65.5" y="96.2">= 0 V, V</text>
<text x="82" y="96.2">= V</text>
<text x="92.6" y="96.2">= 0 V</text>
<text x="140.1" y="96.2">V</text>
<text x="148.2" y="96.2">= V</text>
<text x="158.9" y="96.2">= 0 V</text>
<text x="43.1" y="102.5">图 19. 0.1-Hz to 10-Hz Voltage Noise</text>
<text x="56.6" y="106.2">(Input Referred)</text>
<text x="141.6" y="102.5">图 20. Step Response</text>
<text x="142.1" y="106.2">(10-mV</text>
<text x="155.2" y="106.2">Input Step)</text>
<text x="140.1" y="166.9">V</text>
<text x="148.2" y="166.9">= V</text>
<text x="158.9" y="166.9">= 0 V</text>
<text x="33.2" y="173.9">图 21. Common-Mode Voltage Transient Response</text>
<text x="139.1" y="173.2">图 22. Start-Up Response</text>
<text x="195.3" y="263.6">9</text>
</g>
<g font-size="2.5">
<text x="19" y="21.4">www.ti.com.cn</text>
<text x="137" y="21.4">ZHCSFM1A –JULY 2016–REVISED OCTOBER 2016</text>
<text x="19" y="263.6">版权 © 2016, Texas Instruments Incorporated</text>
</g>
<g font-size="2.4">
<text x="146.6" y="43.4">2-V</text>
<text x="153.5" y="43.4">Output Signal</text>
<text x="115.2" y="58.6" transform="rotate(-90 115.2 58.6)">Output Voltage</text>
<text x="118" y="56" transform="rotate(-90 118 56)">(0.5 V/div)</text>
<text x="119.6" y="62.8">0</text>
<text x="26.2" y="71.2" transform="rotate(-90 26.2 71.2)">Referred-to-Input</text>
<text x="146.8" y="70.4">10-mV</text>
<text x="157.1" y="70.4">Input Signal</text>
<text x="29.1" y="76.5" transform="rotate(-90 29.1 76.5)">Voltage Noise (200 nV/div)</text>
<text x="115.4" y="83.4" transform="rotate(-90 115.4 83.4)">Input Voltage</text>
<text x="118.2" y="81.8" transform="rotate(-90 118.2 81.8)">(5 mV/div)</text>
<text x="119.6" y="82.3">0</text>
<text x="58.3" y="89.1">Time (1 s/div)</text>
<text x="146.4" y="89.1">Time (10 Ps/div)</text>
<text x="97.4" y="110.8">3.5</text>
<text x="97.4" y="116">3</text>
<text x="97.4" y="121.2">2.5</text>
<text x="115.2" y="121.9" transform="rotate(-90 115.2 121.9)">Output</text>
<text x="118" y="123.8" transform="rotate(-90 118 123.8)">(1.5 V/div)</text>
<text x="119.6" y="124.1">0</text>
<text x="25" y="131.6">120</text>
<text x="65.3" y="130.2">Common-Mode Input Signal</text>
<text x="97.4" y="126.4">2</text>
<text x="97.4" y="131.6">1.5</text>
<text x="105.5" y="128.4" transform="rotate(-90 105.5 128.4)">INA240 Output</text>
<text x="26.4" y="136.8">90</text>
<text x="65.3" y="133">INA240 Output</text>
<text x="26.4" y="142">60</text>
<text x="26.4" y="147.2">30</text>
<text x="118" y="149.5" transform="rotate(-90 118 149.5)">(2.5 V/div)</text>
<text x="27.7" y="152.4">0</text>
<text x="115.2" y="152.2" transform="rotate(-90 115.2 152.2)">Supply Voltage</text>
<text x="119.6" y="152.2">0</text>
<text x="22.8" y="158.9" transform="rotate(-90 22.8 158.9)">Common-Mode Input Signal</text>
<text x="25.6" y="157.6">-30</text>
<text x="55.3" y="160.5">Time (2 µs/div)</text>
<text x="147.1" y="159.8">Time (2 Ps/div)</text>
</g>
<g font-size="2.1">
<text x="24.6" y="36.6">A</text>
<text x="40.8" y="36.6">S</text>
<text x="54.7" y="36.6">CM</text>
<text x="78.5" y="36.6">REF</text>
<text x="88.6" y="36.6">S</text>
<text x="30.4" y="96.7">S</text>
<text x="46.8" y="96.7">CM</text>
<text x="61.2" y="96.7">DIF</text>
<text x="75.8" y="96.7">REF1</text>
<text x="86.4" y="96.7">REF2</text>
<text x="142" y="96.7">REF1</text>
<text x="152.6" y="96.7">REF2</text>
<text x="151.5" y="106.8">PP</text>
<text x="142" y="167.5">REF1</text>
<text x="152.6" y="167.5">REF2</text>
</g>
<g font-size="1.8">
<text x="150.4" y="43.8">PP</text>
<text x="154" y="70.8">PP</text>
</g>
<g font-size="1.8" fill="#999">
<text x="98.3" y="92.9">D016</text>
<text x="187.7" y="92.9">D017</text>
<text x="96.8" y="164.3">D030</text>
<text x="187.7" y="163.6">D019</text>
</g>
</svg>
